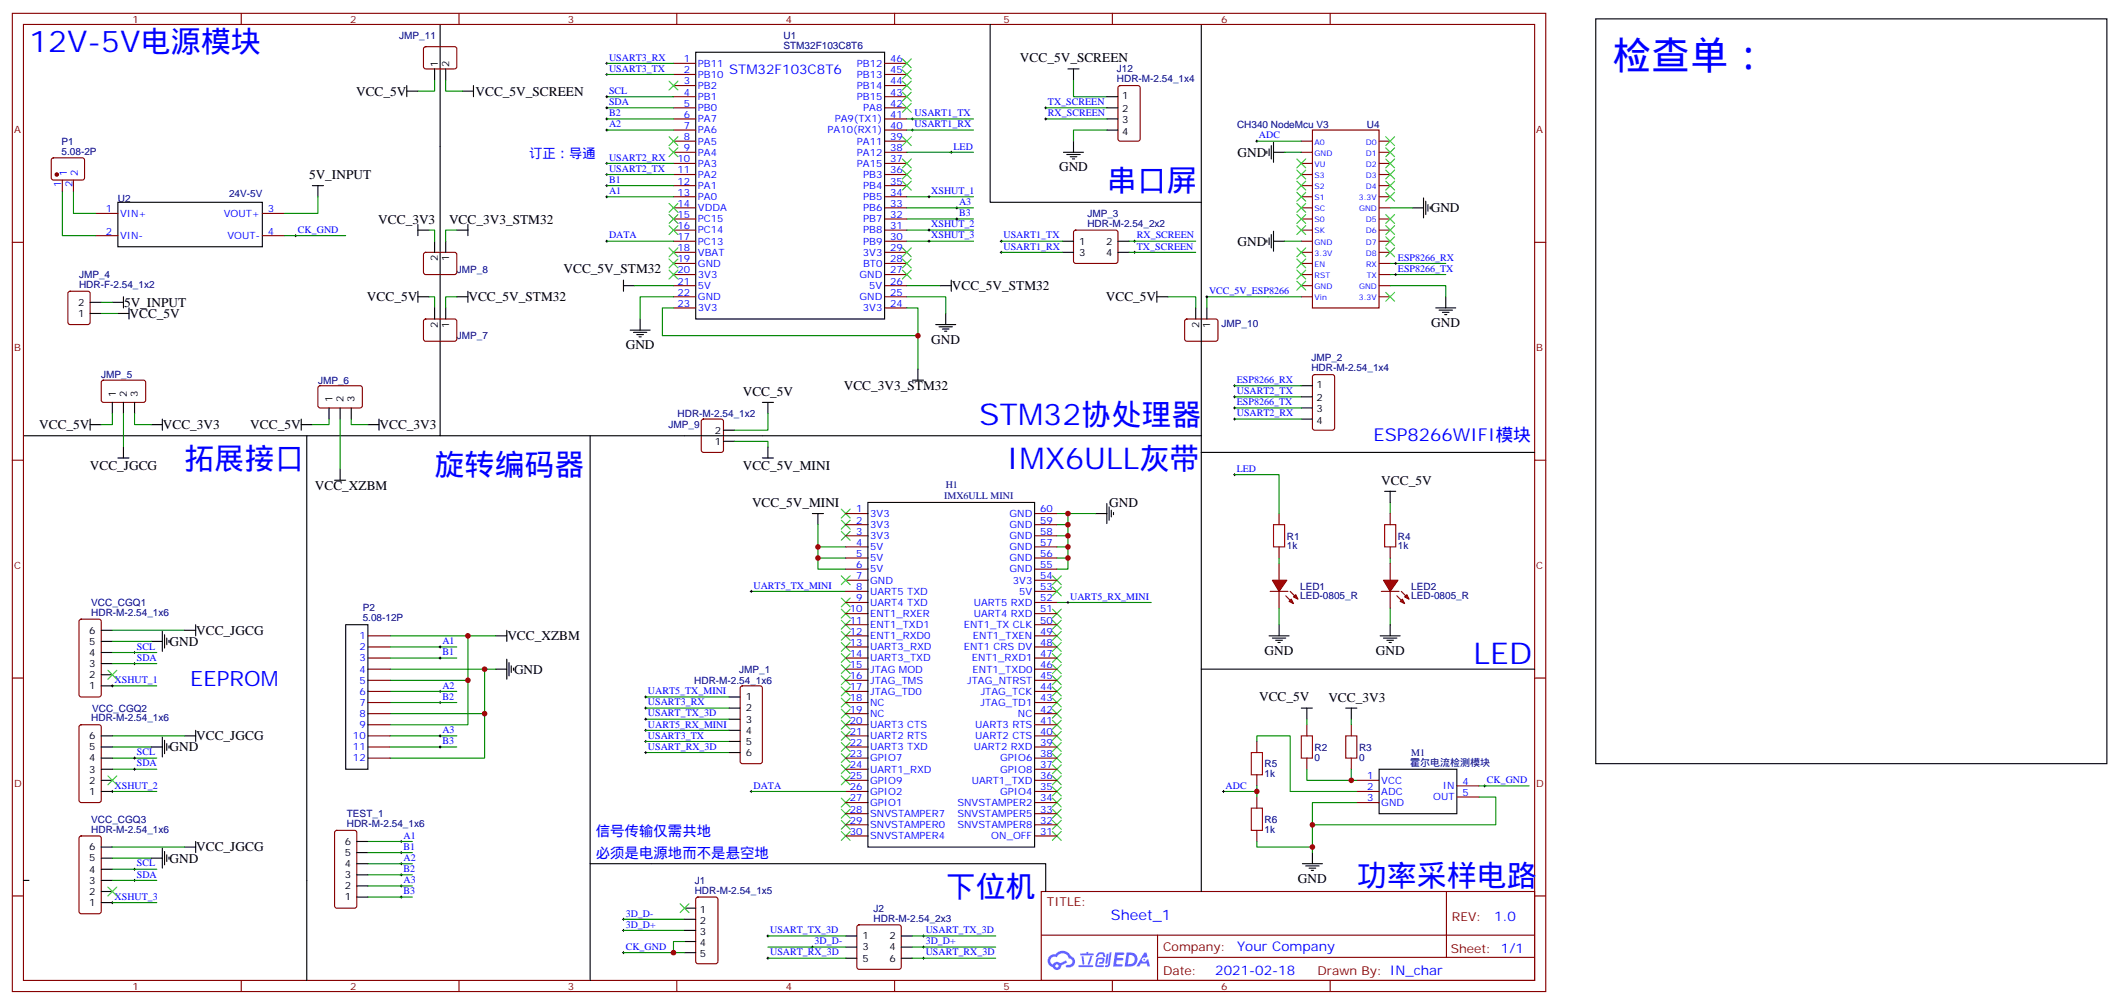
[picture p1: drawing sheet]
<svg xmlns="http://www.w3.org/2000/svg" width="672mm" height="319mm" viewBox="0 0 672 319" stroke-linecap="round" stroke-linejoin="round" font-family="sans-serif">
<g fill="none" stroke="#000" stroke-width=".35">
<path d="M139.7 7.8v130.5h-132.3M220.9 16.6h59.9v84.6h-59.9zM381.4 7.8v130.5M129.2 28.9h3.5M129.2 27.2v3.5M138 21.9v3.5M141.5 21.9v3.5M146.8 28.9h3.5M150.3 27.2v3.5M339.1 21.9h3.5M340.8 21.9v3.5M99.2 58.9h3.5"/>
<path d="M100.9 58.9v3.5M337.6 48.3h6.4M338.7 49h4.2M339.8 49.7h2.1M340.5 50.4h.7M340.8 44.8v3.5M402.2 48v.7M402.9 47.3v2.1M403.6 46.2v4.2M404.3 45.2v6.3M404.3 48.3h3.5M37.4 64.2h45.9v14.1h-45.9z"/>
<path d="M132.7 71.3v3.5M132.7 73h3.5M138 76.6v3.5M141.5 76.6v3.5M145 73h3.6M148.6 71.3v3.5M402.2 76.2v.7M402.9 75.5v2.1M403.6 74.4v4.3M404.3 76.6h3.5M404.3 73.4v6.3M448.4 66h3.5"/>
<path d="M451.9 62.8v6.3M452.6 63.9v4.2M453.4 64.9v2.1M454.1 65.6v.7M28.6 99.5h3.5M28.6 96h3.5M35.7 96h3.5M37.4 99.5h3.6M39.2 94.2v3.5M41 97.7v3.5M132.7 94.2h3.5M132.7 92.4v3.6"/>
<path d="M138 97.7v3.5M141.5 97.7v3.5M145 94.2h3.6M148.6 92.4v3.6M197.9 90.7h3.6M197.9 88.9v3.5M298.5 90.7h3.5M300.2 99.5v3.5M302 88.9v3.5M367.3 94.2h3.5M367.3 92.4v3.6M379.6 97.7v3.5"/>
<path d="M383.2 97.7v3.5M455.8 97.7h6.4M456.9 98.4h4.2M457.9 99.1h2.2M458.6 99.8h.8M459 94.2v3.5M200.1 104.8h6.3M201.1 105.5h4.3M202.2 106.2h2.1M202.9 106.9h.7M203.2 101.2v3.6M291.4 117.1v3.6"/>
<path d="M297.1 103h6.3M298.1 103.7h4.3M299.2 104.4h2.1M299.9 105.1h.7M28.6 134.8h3.5M28.6 133v3.5M35.7 127.7v3.5M39.2 127.7v3.5M42.7 127.7v3.5M48 134.8h3.5M51.5 133v3.5M95.6 134.8h3.6"/>
<path d="M95.6 133v3.5M97.4 138.3v141.1M104.5 129.5v3.5M108 129.5v3.5M111.5 129.5v3.5M116.8 134.8h3.5M120.3 133v3.5M217.3 138.3h24.7M229.7 136.5h3.5M242 127.7h3.6M243.8 127.7v3.5M289.7 120.7h3.5"/>
<path d="M413.1 122.4h3.6M413.1 125.9h3.6M413.1 129.5h3.6M413.1 133h3.6M37.4 145.3h3.6M39.2 141.8v3.5M106.2 152.4h3.5M108 148.9v3.5M229.7 140.1h3.5M242 145.3h3.6M243.8 141.8v3.5M351.4 159.8v6.4"/>
<path d="M257.9 163h3.5M259.7 163v3.5M347.9 163h3.5M352.1 160.9v4.2M352.8 161.9v2.1M353.5 162.6v.7M62.1 198.3v3.5M32.1 217.7h3.6M32.1 214.1h3.6M32.1 210.6h3.6M32.1 207.1h3.6M32.1 203.6h3.6"/>
<path d="M32.1 200h3.6M48 203.6h3.5M51.5 200.4v6.3M52.2 201.4v4.3M53 202.5v2.1M53.7 203.2v.7M58.6 200h3.5M32.1 237.1h3.6M32.1 233.5h3.6M48 237.1h3.5M51.5 233.9v6.3M52.2 235v4.2"/>
<path d="M53 236v2.1M53.7 236.7v.7M58.6 233.5h3.5M62.1 231.8v3.5M231.5 221.2h3.5M231.5 224.7h3.5M231.5 228.2h3.5M231.5 231.8h3.5M231.5 235.3h3.5M231.5 238.8h3.5M32.1 251.2h3.6M32.1 247.7h3.6"/>
<path d="M32.1 244.1h3.6M32.1 240.6h3.6M32.1 279.4h3.6M32.1 275.9h3.6M32.1 272.3h3.6M32.1 268.8h3.6M48 272.3h3.5M51.5 269.2v6.3M52.2 270.2v4.3M53 271.3v2.1M53.7 272v.7M58.6 268.8h3.5"/>
<path d="M62.1 267.1v3.5M113.3 277.6h3.5M113.3 274.1h3.5M113.3 270.6h3.5M113.3 267.1h3.5M32.1 286.5h3.6M32.1 282.9h3.6M113.3 284.7h3.5M113.3 281.2h3.5"/>
</g>
<g fill="none" stroke="#870000" stroke-width=".35">
<path d="M3.9 4.2h486.8v310.5h-486.8zM7.4 7.8h479.8v303.3h-479.8zM76.6 4.2v3.6M134.7 15l.4-.2 9.5 .1 .4 .6v5.9l-.7 .5-9.4-.1-.5-.6v-5.7zM145.7 4.2v3.6M214.9 4.2v3.6M284 4.2v3.6M353.2 4.2v3.6M422.3 4.2v3.6M213.8 23.6h7.1M213.8 27.2h7.1M213.8 30.7h7.1"/>
<path d="M213.8 34.2h7.1M213.8 37.7h7.1M213.8 20.1h7.1M280.8 23.6h7.1M280.8 27.2h7.1M280.8 30.7h7.1M280.8 34.2h7.1M280.8 37.7h7.1M280.8 20.1h7.1M213.8 41.3h7.1M213.8 44.8h7.1M213.8 48.3h7.1"/>
<path d="M213.8 51.9h7.1M213.8 55.4h7.1M213.8 58.9h7.1M280.8 41.3h7.1M280.8 44.8h7.1M280.8 48.3h7.1M280.8 51.9h7.1M280.8 55.4h7.1M280.8 58.9h7.1M413.1 44.8h3.6M413.1 48.3h3.6M413.1 51.9h3.6"/>
<path d="M413.1 55.4h3.6M413.1 58.9h3.6M416.7 41.3h21.1v56.4h-21.1zM437.8 44.8h3.6M437.8 48.3h3.6M437.8 51.9h3.6M437.8 55.4h3.6M437.8 58.9h3.6M3.9 76.9h3.5M30.4 67.7h7M30.4 74.8h7M83.3 67.7h7"/>
<path d="M83.3 74.8h7M213.8 62.4h7.1M213.8 66h7.1M213.8 69.5h7.1M213.8 73h7.1M213.8 76.6h7.1M280.8 62.4h7.1M280.8 66h7.1M280.8 69.5h7.1M280.8 73h7.1M280.8 76.6h7.1M413.1 62.4h3.6"/>
<path d="M413.1 66h3.6M413.1 69.5h3.6M413.1 73h3.6M413.1 76.6h3.6M437.8 62.4h3.6M437.8 66h3.6M437.8 69.5h3.6M437.8 73h3.6M437.8 76.6h3.6M487.2 76.9h3.5M21.8 92.6l.5-.2h5.6l.7 .5v9.4l-.5 .7h-5.8l-.7-.5v-9.4zM134.7 80.3l.4-.2h9.5l.4 .7v5.9l-.7 .4h-9.4l-.5-.7v-5.6z"/>
<path d="M213.8 80.1h7.1M213.8 83.6h7.1M213.8 87.1h7.1M213.8 90.7h7.1M213.8 94.2h7.1M213.8 97.7h7.1M280.8 80.1h7.1M280.8 83.6h7.1M280.8 87.1h7.1M280.8 90.7h7.1M280.8 94.2h7.1M280.8 97.7h7.1"/>
<path d="M413.1 80.1h3.6M413.1 83.6h3.6M413.1 87.1h3.6M413.1 90.7h3.6M413.1 94.2h3.6M437.8 80.1h3.6M437.8 83.6h3.6M437.8 87.1h3.6M437.8 90.7h3.6M437.8 94.2h3.6M134.7 101.5l.4-.3 9.5 .1 .4 .7v5.9l-.7 .4-9.4-.1-.5-.6v-5.6zM376.3 101.5l.5-.3 9.4 .1 .5 .7-.1 5.9-.6 .4-9.5-.1-.4-.6v-5.6z"/>
<path d="M416.9 119.1l.5-.2h5.6l.7 .4v16.5l-.4 .7h-5.9l-.7-.4v-16.5zM32.4 120.9l.4-.2h13l.4 .7v5.9l-.7 .4-12.9-.1-.5-.6v-5.6zM101.2 122.6l.4-.2 13 .1 .4 .6v5.9l-.7 .5-12.9-.1-.5-.6v-5.7zM222.9 133.2l.4-.2h5.7l.6 .4 .1 9.5-.5 .6-5.9 .1-.6-.5-.1-9.4zM3.9 146.1h3.5M487.2 146.1h3.5M25.3 196.7l.5-.2h5.6l.7 .4v23.6l-.4 .6-5.9 .1-.7-.5v-23.5zM3.9 215.2h3.5M235.2 217.9l.5-.2h5.6l.7 .4v23.6l-.4 .6-5.9 .1-.7-.5v-23.5zM487.2 215.2h3.5M25.3 230.2l.5-.2h5.6l.7 .4v23.6l-.4 .7h-5.9l-.7-.5v-23.5zM25.3 265.5l.5-.2h5.6l.7 .4v23.6l-.4 .6-5.9 .1-.7-.5v-23.5z"/>
<path d="M106.5 263.7l.4-.2h5.7l.6 .5 .1 23.5-.5 .7h-5.9l-.6-.4-.1-23.6zM3.9 284.3h3.5M330.6 282.9h156.6v28.3h-156.6zM330.6 296.8h156.5M367.5 296.8v14.1M459.2 283v20.8M487.2 284.3h3.5M76.6 311.2v3.5M145.7 311.2v3.5M214.9 311.2v3.5M284 311.2v3.5M353.2 311.2v3.5"/>
<path d="M367.5 303.8h119.6M422.3 311.2v3.5"/>
</g>
<g fill="none" stroke="#008700" stroke-width=".35">
<path d="M138 25.4v3.5h-5.3M141.5 25.4v3.5h5.3M192.7 37.7h21.1M192.7 30.7h21.1M192.7 34.2h21.1M192.7 23.6h21.1M192.7 20.1h21.1M287.9 37.7h21.2M332 34.2h19.4M332 37.7h19.4M340.8 25.4v5.3h10.6M192.7 41.3h21.1"/>
<path d="M192.7 55.4h21.1M287.9 41.3h21.2M351.4 41.3h-10.6v3.5M407.8 48.3h5.3M19.8 60.7v14.1h10.6M23.3 60.7v7h7.1M100.9 62.4v5.3h-10.6M136.2 73h1.8v3.6M145 73h-3.5v3.6M287.9 66h21.2M287.9 69.5h21.2M287.9 73h21.2"/>
<path d="M287.9 76.6h21.2M287.9 62.4h21.2M407.8 76.6h5.3M441.4 66h7M32.1 96h3.6M32.1 99.5h5.3M136.2 94.2h1.8v3.5M145 94.2h-3.5v3.5M201.5 90.7h12.3M213.8 94.2h-10.6v7M213.8 97.7h-3.5v8.8h81.1M287.9 97.7h3.5v19.4"/>
<path d="M287.9 94.2h12.3v5.3M287.9 90.7h10.6M370.8 94.2h8.8v3.5M413.1 94.2h-29.9v3.5M441.4 90.7h17.6v3.5M441.4 83.6h17.6M441.4 87.1h17.6M243.8 131.2v5.3h-10.6M392 122.4h21.1M392 129.5h21.1M392 125.9h21.1M392 133h21.1"/>
<path d="M233.2 140.1h10.6v1.7M259.7 166.5v7.1h8.8M259.7 173.6v7h8.8M259.7 177.1h8.8M335.5 163h12.4M339.1 163v3.5h-3.6M339.1 166.5v3.5h-3.6M339.1 170v3.6h-3.6M339.1 173.6v3.5h-3.6M339.1 177.1v3.5h-3.6M238.5 187.7h30M335.5 191.2h30"/>
<path d="M35.7 200h22.9M35.7 203.6h12.3M35.7 207.1h14.1M35.7 210.6h14.1M35.7 217.7h14.1M35.7 233.5h22.9M35.7 237.1h12.3M123.9 233.5h21.1M123.9 237.1h21.1M205 224.7h26.5M205 221.2h26.5M205 228.2h26.5"/>
<path d="M205 235.3h26.5M205 231.8h26.5M205 238.8h26.5M35.7 251.2h14.1M35.7 244.1h14.1M35.7 240.6h14.1M35.7 279.4h14.1M35.7 275.9h14.1M35.7 268.8h22.9M35.7 272.3h12.3M116.8 267.1h14.1M116.8 270.6h14.1"/>
<path d="M116.8 274.1h14.1M116.8 277.6h14.1M35.7 286.5h14.1M116.8 281.2h14.1M116.8 284.7h14.1"/>
</g>
<g fill="none" stroke="#000" stroke-width=".32">
<path d="M192.7 19.8v.7M192.3 37.7h.7M192.3 30.7h.7M192.3 34.2h.7M192.3 23.6h.7M192.3 20.1h.7M192.7 23.3v.7M192.7 30.3v.7M192.7 33.9v.7M192.7 37.4v.7M289.3 37.7h.7M289.7 37.4v.7"/>
<path d="M331.6 37.7h.8M331.6 34.2h.8M332 33.9v.7M332 37.4v.7M192.3 41.3h.7M192.3 55.4h.7M192.7 40.9v.7M192.7 55v.7M289.3 41.3h.7M289.7 40.9v.7M294.6 62.4h.7M294.6 73h.7"/>
<path d="M294.6 76.6h.7M295 62.1v.7M295 72.7v.7M295 76.2v.7M303.4 66h.7M303.4 69.5h.7M303.8 65.6v.7M303.8 69.1v.7M382.8 94.2h.7M383.2 93.8v.7M442.8 83.6h.7M442.8 87.1h.7"/>
<path d="M443.1 83.3v.7M443.1 86.8v.7M391.6 122.4h.7M391.6 129.5h.7M391.6 125.9h.7M391.6 133h.7M392 122.1v.7M392 125.6v.7M392 129.1v.7M392 132.6v.7M238.2 187.7h.7M238.5 187.3v.7"/>
<path d="M338.7 191.2h.7M339.1 190.9v.7M35.3 217.7h.7M35.7 217.3v.7M42.4 207.1h.7M42.4 210.6h.7M42.7 206.7v.7M42.7 210.3v.7M139.4 237.1h.7M139.4 233.5h.7M139.7 233.2v.7M139.7 236.7v.7"/>
<path d="M204.6 224.7h.8M204.6 221.2h.8M204.6 235.3h.8M204.6 231.8h.8M205 220.8v.7M205 224.4v.7M205 231.4v.7M205 235v.7M35.3 251.2h.7M35.7 250.8v.7M42.4 244.1h.7M42.4 240.6h.7"/>
<path d="M42.7 240.2v.7M42.7 243.8v.7M42.4 275.9h.7M42.4 279.4h.7M42.7 275.5v.7M42.7 279v.8M127 267.1h.7M127 270.6h.7M127 274.1h.7M127 277.6h.7M127.4 266.7v.7M127.4 270.2v.7"/>
<path d="M127.4 273.8v.7M127.4 277.3v.7M35.3 286.5h.7M35.7 286.1v.7M127 281.2h.7M127 284.7h.7M127.4 280.8v.7M127.4 284.3v.7"/>
</g>
<g fill="none" stroke="#3c3" stroke-width=".35">
<path d="M286.5 18.7l2.8 2.8M289.3 18.7l-2.8 2.8M212.4 25.8l2.8 2.8M215.2 25.8l-2.8 2.8M286.5 22.2l2.8 2.8M286.5 25.8l2.8 2.8M286.5 29.3l2.8 2.8M289.3 22.2l-2.8 2.8M289.3 25.8l-2.8 2.8M289.3 29.3l-2.8 2.8M212.4 43.4l2.8 2.8M215.2 43.4l-2.8 2.8"/>
<path d="M286.5 50.4l2.8 2.9M286.5 54l2.8 2.8M286.5 57.5l2.8 2.8M289.3 50.4l-2.8 2.9M289.3 54l-2.8 2.8M289.3 57.5l-2.8 2.8M411.7 50.4l2.8 2.9M411.7 54l2.8 2.8M411.7 57.5l2.8 2.8M414.5 50.4l-2.8 2.9M414.5 54l-2.8 2.8M414.5 57.5l-2.8 2.8"/>
<path d="M439.9 57.5l2.9 2.8M439.9 54l2.9 2.8M439.9 50.4l2.9 2.9M439.9 43.4l2.9 2.8M439.9 46.9l2.9 2.8M442.8 43.4l-2.9 2.8M442.8 50.4l-2.9 2.9M442.8 54l-2.9 2.8M442.8 57.5l-2.9 2.8M442.8 46.9l-2.9 2.8M212.4 78.7l2.8 2.8M212.4 71.6l2.8 2.8"/>
<path d="M212.4 68.1l2.8 2.8M212.4 64.6l2.8 2.8M215.2 68.1l-2.8 2.8M215.2 78.7l-2.8 2.8M215.2 71.6l-2.8 2.8M215.2 64.6l-2.8 2.8M286.5 78.7l2.8 2.8M289.3 78.7l-2.8 2.8M411.7 61l2.8 2.9M411.7 64.6l2.8 2.8M411.7 71.6l2.8 2.8M411.7 68.1l2.8 2.8"/>
<path d="M411.7 78.7l2.8 2.8M414.5 61l-2.8 2.9M414.5 64.6l-2.8 2.8M414.5 71.6l-2.8 2.8M414.5 68.1l-2.8 2.8M414.5 78.7l-2.8 2.8M439.9 78.7l2.9 2.8M439.9 75.1l2.9 2.9M439.9 71.6l2.9 2.8M439.9 68.1l2.9 2.8M439.9 61l2.9 2.9M442.8 61l-2.9 2.9"/>
<path d="M442.8 78.7l-2.9 2.8M442.8 75.1l-2.9 2.9M442.8 71.6l-2.9 2.8M442.8 68.1l-2.9 2.8M212.4 85.7l2.8 2.8M212.4 82.2l2.8 2.8M215.2 85.7l-2.8 2.8M215.2 82.2l-2.8 2.8M286.5 82.2l2.8 2.8M286.5 85.7l2.8 2.8M289.3 82.2l-2.8 2.8M289.3 85.7l-2.8 2.8"/>
<path d="M411.7 82.2l2.8 2.8M411.7 85.7l2.8 2.8M411.7 89.3l2.8 2.8M414.5 82.2l-2.8 2.8M414.5 85.7l-2.8 2.8M414.5 89.3l-2.8 2.8M439.9 92.8l2.9 2.8M442.8 92.8l-2.9 2.8M267.1 168.6l2.8 2.8M267.1 165.1l2.8 2.8M267.1 161.6l2.8 2.8M269.9 168.6l-2.8 2.8"/>
<path d="M269.9 165.1l-2.8 2.8M269.9 161.6l-2.8 2.8M267.1 196.8l2.8 2.9M267.1 193.3l2.8 2.8M269.9 196.8l-2.8 2.9M269.9 193.3l-2.8 2.8M334.1 196.8l2.8 2.9M334.1 182.7l2.8 2.9M336.9 196.8l-2.8 2.9M336.9 182.7l-2.8 2.9M34.3 212.7l2.8 2.8M37.1 212.7l-2.8 2.8"/>
<path d="M267.1 218l2.8 2.8M267.1 214.5l2.8 2.8M267.1 211l2.8 2.8M267.1 207.4l2.8 2.9M267.1 200.4l2.8 2.8M267.1 203.9l2.8 2.8M269.9 218l-2.8 2.8M269.9 214.5l-2.8 2.8M269.9 211l-2.8 2.8M269.9 207.4l-2.8 2.9M269.9 200.4l-2.8 2.8M269.9 203.9l-2.8 2.8"/>
<path d="M334.1 200.4l2.8 2.8M334.1 203.9l2.8 2.8M334.1 207.4l2.8 2.9M334.1 211l2.8 2.8M334.1 214.5l2.8 2.8M334.1 218l2.8 2.8M336.9 200.4l-2.8 2.8M336.9 203.9l-2.8 2.8M336.9 207.4l-2.8 2.9M336.9 211l-2.8 2.8M336.9 214.5l-2.8 2.8M336.9 218l-2.8 2.8"/>
<path d="M267.1 239.2l2.8 2.8M267.1 235.7l2.8 2.8M267.1 232.1l2.8 2.9M267.1 228.6l2.8 2.8M267.1 225.1l2.8 2.8M267.1 221.5l2.8 2.9M269.9 239.2l-2.8 2.8M269.9 235.7l-2.8 2.8M269.9 232.1l-2.8 2.9M269.9 228.6l-2.8 2.8M269.9 225.1l-2.8 2.8M269.9 221.5l-2.8 2.9"/>
<path d="M334.1 221.5l2.8 2.9M334.1 225.1l2.8 2.8M334.1 228.6l2.8 2.8M334.1 232.1l2.8 2.9M334.1 235.7l2.8 2.8M334.1 239.2l2.8 2.8M336.9 221.5l-2.8 2.9M336.9 225.1l-2.8 2.8M336.9 228.6l-2.8 2.8M336.9 232.1l-2.8 2.9M336.9 235.7l-2.8 2.8M336.9 239.2l-2.8 2.8"/>
<path d="M34.3 246.2l2.8 2.9M37.1 246.2l-2.8 2.9M267.1 256.8l2.8 2.8M267.1 253.3l2.8 2.8M267.1 242.7l2.8 2.8M267.1 246.2l2.8 2.9M269.9 256.8l-2.8 2.8M269.9 253.3l-2.8 2.8M269.9 242.7l-2.8 2.8M269.9 246.2l-2.8 2.9M334.1 242.7l2.8 2.8M334.1 246.2l2.8 2.9"/>
<path d="M334.1 249.8l2.8 2.8M334.1 253.3l2.8 2.8M334.1 256.8l2.8 2.8M336.9 242.7l-2.8 2.8M336.9 246.2l-2.8 2.9M336.9 249.8l-2.8 2.8M336.9 253.3l-2.8 2.8M336.9 256.8l-2.8 2.8M267.1 263.9l2.8 2.8M267.1 260.4l2.8 2.8M269.9 263.9l-2.8 2.8M269.9 260.4l-2.8 2.8"/>
<path d="M334.1 260.4l2.8 2.8M334.1 263.9l2.8 2.8M336.9 260.4l-2.8 2.8M336.9 263.9l-2.8 2.8M34.3 281.5l2.8 2.8M37.1 281.5l-2.8 2.8"/>
</g>
<g fill="#5487ff">
<path d="M354 302.3h2.6l.3 .2-.1 .5-2 .1-.1 .9h1.6l.4 .4-.5 .4h-1.6l-.2 1.2h1.8l.2 .4-.2 .3h-2.8z"/>
<path d="M363.3 302.3h.7l.3 1.3-.6 .4a.74 .74 0 0 0-1.1 .3 .74 .74 0 0 0 .5 1 .74 .74 0 0 0 .9-.7l.5-.2 .6 2.3h-.8l-.2-.9h-1.9l-.5 .9h-.9z"/>
<path d="M351.4 302.7h.6l-.4 2.9a.31 .31 0 0 1-.4 .3 .31 .31 0 0 1-.3-.3z"/>
<path d="M352.3 302.2h.6l-.5 4a.89 .89 0 0 1-.7 .7 .89 .89 0 0 1-.9-.3l1-.5z"/>
<path d="M348.6 302.4l.7-.2 1.1 .1 .5 1.4h-.5l-.4-.9h-.8l-.7 .9h-.6z"/>
<path d="M348.3 304.1l1.8-.2a1.04 1.04 0 0 1 .6 1.1 1.04 1.04 0 0 1-.9 .9h-.6a.29 .29 0 0 1-.3-.3 .29 .29 0 0 1 .3-.3h.7l.2-.8h-1.5l-.3 1.8h1.9a.29 .29 0 0 1 .3 .4 .29 .29 0 0 1-.3 .2h-2l-.4-.3 .2-2.1z"/>
<path d="M342.4 306.3h4.4a.3 .3 0 0 1 .3 .3 .3 .3 0 0 1-.3 .3h-4.3z"/>
<path d="M346.1 303.4h.7a4 4 0 0 1-1.2 2.8l-.3-.3z"/>
<path d="M343.4 303.4h.6l.3 2.4-.3 .3-.3-.2z"/>
<path d="M342.9 302.6h1.9l.3-.5h.4v.5h1.5a.29 .29 0 0 1 .3 .3 .29 .29 0 0 1-.3 .3h-4z"/>
<path d="M357.7 302.3l-.6 4.4h1.4a2.27 2.27 0 0 0 2.6-2.2 2.27 2.27 0 0 0-2.7-2.2zM358.5 303.1a1.5 1.5 0 0 1 1.8 1.5 1.5 1.5 0 0 1-2 1.4h-.2z"/>
<path d="M333.2 303.4a2.09 2.09 0 0 0 1.1 3.6 1.37 1.37 0 0 0 1.5 .8 1.37 1.37 0 0 0 1.1-1.4l1.9-.9-.4-.7-1.8 .9a1.4 1.4 0 0 0-2.3 .4 1.32 1.32 0 0 1-.7-1.8 1.32 1.32 0 0 1 1.9-.5 2.02 2.02 0 0 1 2.1-1.2 2.02 2.02 0 0 1 1.8 1.6 1.09 1.09 0 0 1 1 1.3 1.09 1.09 0 0 1-1.5 .7 .41 .41 0 0 0-.5 .4 .41 .41 0 0 0 .3 .4 1.89 1.89 0 0 0 2.5-1.1 1.89 1.89 0 0 0-1.2-2.5 2.98 2.98 0 0 0-5-.6l-1 .2zM335 306.6a.55 .55 0 0 1 1.1 0 .55 .55 0 0 1-1.1 0z"/>
<circle cx="363.3" cy="304.5" r=".28"/>
</g>
<g fill="none" stroke="#000" stroke-width=".35">
<path d="M337.3 76.6h3.5M354.9 76.6h3.6M337.3 80.1h3.5M354.9 80.1h3.6M139.7 138.3h77.6M187.4 138.3v172.9M242 138.3h139.4v144.6M381.4 143.6h105.8M157.4 201.8h3.5M157.4 212.4h3.5M160.9 200v3.6M160.9 209.2v6.3"/>
<path d="M161.6 210.3v4.2M162.3 211.3v2.1M163 212v.7M7.4 279.4h1.8M97.4 279.4v31.8"/>
</g>
<g fill="none" stroke="#000" stroke-width=".32">
<path d="M301.7 48.3h.7M302 48v.7M317.5 76.6h.7M317.9 76.2v.7M317.9 79.7v.7M359.9 76.6h.7M360.2 76.2v.7M360.2 79.7v.7M317.5 80.1h.7M359.9 80.1h.7M391.6 150.6h.7M392 150.3v.7"/>
<path d="M139.4 219.4h.7M139.4 208.8h.7M139.4 205.3h.7M139.7 205v.7M139.7 208.5v.7M139.7 219.1v.7M139.4 223h.7M139.7 222.6v.7"/>
</g>
<g fill="none" stroke="#008700" stroke-width=".35">
<path d="M287.9 48.3h21.2M317.9 76.6h19.4M358.5 76.6h21.1M317.9 80.1h19.4M358.5 80.1h21.1M35.7 131.2v3.6h-3.6M39.2 131.2v10.6M42.7 131.2v3.6h5.3M104.5 133v1.8h-5.3M108 133v15.9M111.5 133v1.8h5.3M123.9 201.8h33.5"/>
<path d="M123.9 219.4h21.1M123.9 205.3h21.1M123.9 208.8h21.1M123.9 223h21.1"/>
</g>
<path d="M341.1 73.2l.4-.2h12.7l.5 .2 .2 .5v9.5l-.7 .4-13-.1-.4-.6v-9.2zM406.1 163v3.5M406.1 173.6v3.5" fill="none" stroke="#870000" stroke-width=".35"/>
<path d="M404.3 166.5h3.5v7.1h-3.5z" fill="none" stroke="#a10000" stroke-width=".35"/>
<g fill="#f00" stroke="#870000" stroke-width=".35">
<path d="M404 184.2h4.6l-2.5 3.5z"/>
<path d="M403.3 187.7h5.6z"/>
</g>
<g fill="#870000" stroke="#870000" stroke-width=".35">
<path d="M409.6 187.7l1.4 1.4z"/>
<path d="M408.2 189.1l1.4 1.4z"/>
</g>
<g fill="#f00" stroke="#870000" stroke-width=".35">
<path d="M410.7 189.4l.7-.7 .7 1.4z"/>
<path d="M409.3 190.9l.7-.8 .7 1.5z"/>
</g>
<path d="M406.1 178.9v5.3M406.1 187.7v5.3" fill="none" stroke="#870000" stroke-width=".35"/>
<path d="M406.1 198.3v3.5M441.4 198.3v3.5M402.9 201.8h6.4M404 202.5h4.2M405 203.2h2.1M405.7 203.9h.7M438.2 201.8h6.3M439.2 202.5h4.3M440.3 203.2h2.1M441 203.9h.7" fill="none" stroke="#000" stroke-width=".35"/>
<path d="M90.3 74.8h19.4M392 150.6h14.1v12.4M441.4 159.5v3.5M406.1 177.1v1.8M441.4 177.1v1.8M406.1 193v5.3M441.4 193v5.3" fill="none" stroke="#008700" stroke-width=".35"/>
<path d="M93.5 74.8h.7M93.9 74.4v.7" fill="none" stroke="#000" stroke-width=".32"/>
<g fill="#f00" stroke="#870000" stroke-width=".35">
<path d="M439.2 184.2h4.6l-2.4 3.5z"/>
<path d="M438.5 187.7h5.7z"/>
</g>
<g fill="#870000" stroke="#870000" stroke-width=".35">
<path d="M444.9 187.7l1.4 1.4z"/>
<path d="M443.5 189.1l1.4 1.4z"/>
</g>
<g fill="#f00" stroke="#870000" stroke-width=".35">
<path d="M445.9 189.4l.8-.7 .7 1.4z"/>
<path d="M444.5 190.9l.7-.8 .7 1.5z"/>
</g>
<g fill="none" stroke="#870000" stroke-width=".35">
<path d="M355.2 27.4l.4-.2h5.7l.6 .4 .1 16.5-.5 .6-5.9 .1-.6-.5-.1-16.4zM16.5 50.3l.5-.2h9.4l.4 .7v5.9l-.7 .5-9.4-.1-.4-.7v-5.6zM19.8 57.2v3.5M23.3 57.2v3.5M268.5 163h7.1M268.5 166.5h7.1M268.5 170h7.1M268.5 173.6h7.1M268.5 177.1h7.1M328.5 163h7M328.5 166.5h7M328.5 170h7"/>
<path d="M328.5 173.6h7M328.5 177.1h7M441.4 163v3.5M441.4 173.6v3.5M441.4 178.9v5.3M268.5 180.6h7.1M268.5 184.2h7.1M268.5 187.7h7.1M268.5 191.2h7.1M268.5 194.7h7.1M268.5 198.3h7.1M328.5 180.6h7"/>
<path d="M328.5 184.2h7M328.5 187.7h7M328.5 191.2h7M328.5 194.7h7M328.5 198.3h7M441.4 187.7v5.3M116.8 219.4h7.1M116.8 215.9h7.1M116.8 212.4h7.1M116.8 208.8h7.1M116.8 205.3h7.1M116.8 201.8h7.1"/>
<path d="M268.5 219.4h7.1M268.5 215.9h7.1M268.5 212.4h7.1M268.5 208.8h7.1M268.5 205.3h7.1M268.5 201.8h7.1M328.5 219.4h7M328.5 215.9h7M328.5 212.4h7M328.5 208.8h7M328.5 205.3h7M328.5 201.8h7"/>
<path d="M116.8 237.1h7.1M116.8 233.5h7.1M116.8 230h7.1M116.8 226.5h7.1M116.8 223h7.1M268.5 237.1h7.1M268.5 233.5h7.1M268.5 230h7.1M268.5 226.5h7.1M268.5 223h7.1M328.5 237.1h7M328.5 233.5h7"/>
<path d="M328.5 230h7M328.5 226.5h7M328.5 223h7M399 235.3v3.5M414.9 230v3.5M429 230v3.5M116.8 240.6h7.1M268.5 254.7h7.1M268.5 247.7h7.1M268.5 251.2h7.1M268.5 240.6h7.1M268.5 244.1h7.1"/>
<path d="M268.5 258.2h7.1M328.5 254.7h7M328.5 247.7h7M328.5 251.2h7M328.5 240.6h7M328.5 244.1h7M328.5 258.2h7M399 245.9v3.5M399 252.9v3.6M414.9 240.6v3.5M429 240.6v3.5M430.8 254.7h7"/>
<path d="M430.8 247.7h7M430.8 251.2h7M462.5 249.4h7.1M462.5 252.9h7.1M268.5 261.8h7.1M268.5 265.3h7.1M328.5 261.8h7M328.5 265.3h7M399 263.5v3.6M221.1 284.9l.5-.2h5.6l.7 .4v20.1l-.4 .6-5.9 .1-.7-.5v-20zM272.3 293.7l.4-.2h12.7l.5 .2 .2 .5v12.7l-.2 .5-.5 .2h-12.7l-.5-.2-.2-.5v-12.7z"/>
</g>
<path d="M439.6 166.5h3.5v7.1h-3.5zM397.3 238.8h3.5v7.1h-3.5zM413.1 233.5h3.6v7.1h-3.6zM427.2 233.5h3.6v7.1h-3.6zM397.3 256.5h3.5v7h-3.5z" fill="none" stroke="#a10000" stroke-width=".35"/>
<g fill="none" stroke="#000" stroke-width=".35">
<path d="M314.4 7.8v56.4h67M506.6 6h162.3v236.4h-162.3zM351.4 30.7h3.5M351.4 34.2h3.5M351.4 37.7h3.5M351.4 41.3h3.5M275.6 159.5h52.9v109.3h-52.9zM439.6 155.9h3.5M441.4 155.9v3.6M109.7 198.3h7.1v45.8h-7.1zM381.4 212.4h105.8M413.1 224.7h3.6"/>
<path d="M414.9 224.7v3.5M427.2 224.7h3.6M429 224.7v3.5M437.8 244.1h24.7v14.1h-24.7zM187.4 274.1h144.6v8.8M413.5 274.1h6.3M414.5 274.8h4.3M415.6 275.5h2.1M416.3 276.2h.7M416.7 270.6v3.5M217.3 288.2h3.6M217.3 291.7h3.6"/>
<path d="M217.3 295.3h3.6M217.3 298.8h3.6M268.5 297h3.5M286.1 297h3.6M217.3 302.3h3.6M268.5 300.6h3.5M268.5 304.1h3.5M286.1 300.6h3.6M286.1 304.1h3.6"/>
</g>
<g fill="none" stroke="#008700" stroke-width=".35">
<path d="M192.7 51.9h21.1M192.7 58.9h21.1M399 44.8h14.1M192.7 62.4h21.1M192.7 76.6h21.1M123.9 212.4h33.5M148.6 201.8v14.1h-24.7M148.6 215.9v14.1h-24.7M153.8 212.4v14.1h-29.9M153.8 226.5v14.1h-29.9M399 235.3v-1.8h10.6v17.7h21.2M414.9 228.2v1.8"/>
<path d="M429 228.2v1.8M238.5 251.2h30M388.4 251.2h10.6M399 249.4v3.5M414.9 244.1v3.6h15.9M429 244.1v3.6M430.8 254.7h-14.1v15.9M469.6 252.9h5.3v8.9h-58.2M469.6 249.4h15.9M399 267.1v1.7h17.7M197.9 295.3h19.4M197.9 291.7h19.4"/>
<path d="M217.3 298.8h-3.5v3.5M243.8 297h24.7M289.7 297h26.4M197.9 302.3h19.4M243.8 300.6h24.7M243.8 304.1h24.7M289.7 304.1h26.4M289.7 300.6h26.4"/>
</g>
<g fill="none" stroke="#000" stroke-width=".32">
<path d="M192.3 51.9h.7M192.3 58.9h.7M192.7 51.5v.7M192.7 58.6v.7M398.7 44.8h.7M399 44.4v.8M192.3 62.4h.7M192.3 76.6h.7M192.7 62.1v.7M192.7 76.2v.7M204.6 238.8h.8M204.6 228.2h.8"/>
<path d="M205 227.9v.7M205 238.5v.7M238.2 251.2h.7M238.5 250.8v.7M388.1 251.2h.7M388.4 250.8v.7M471 249.4h.7M471.3 249.1v.7M197.6 291.7h.7M197.6 295.3h.7M197.9 291.4v.7M197.9 294.9v.7"/>
<path d="M243.5 297h.7M243.8 296.7v.7M292.8 297h.7M293.2 296.7v.7M197.6 302.3h.7M197.9 302v.7M243.5 304.1h.7M243.8 303.7v.7M257.6 300.6h.7M257.9 300.2v.7M292.8 300.6h.7M292.8 304.1h.7"/>
<path d="M293.2 300.2v.7M293.2 303.7v.7"/>
</g>
<g fill="none" stroke="#3c3" stroke-width=".35">
<path d="M286.5 32.8l2.8 2.8M289.3 32.8l-2.8 2.8M212.4 46.9l2.8 2.8M215.2 46.9l-2.8 2.8M286.5 43.4l2.8 2.8M289.3 43.4l-2.8 2.8M267.1 189.8l2.8 2.8M267.1 182.7l2.8 2.9M269.9 189.8l-2.8 2.8M269.9 182.7l-2.8 2.9M334.1 193.3l2.8 2.8M334.1 186.3l2.8 2.8"/>
<path d="M336.9 193.3l-2.8 2.8M336.9 186.3l-2.8 2.8M215.9 286.8l2.9 2.8M218.8 286.8l-2.9 2.8"/>
</g>
<circle cx="18" cy="55.4" r=".53" fill="#870000" stroke="#870000" stroke-width=".35"/>
<g fill="#c00">
<circle cx="148.6" cy="215.9" r=".88"/>
<circle cx="213.8" cy="302.3" r=".88"/>
<circle cx="399" cy="251.2" r=".88"/>
<circle cx="416.7" cy="268.8" r=".88"/>
<circle cx="339.1" cy="170" r=".88"/>
<circle cx="416.7" cy="261.8" r=".88"/>
<circle cx="259.7" cy="173.6" r=".88"/>
<circle cx="291.4" cy="106.5" r=".88"/>
<circle cx="339.1" cy="173.6" r=".88"/>
<circle cx="339.1" cy="166.5" r=".88"/>
<circle cx="339.1" cy="163" r=".88"/>
<circle cx="339.1" cy="177.1" r=".88"/>
<circle cx="259.7" cy="177.1" r=".88"/>
<circle cx="429" cy="247.6" r=".88"/>
<circle cx="148.6" cy="201.8" r=".88"/>
<circle cx="153.8" cy="212.4" r=".88"/>
<circle cx="153.8" cy="226.5" r=".88"/>
</g>
<text font-size="12.3" fill="#00f" x="511.9" y="21.9">检查单：</text>
<g font-size="9.5" fill="#00f">
<text x="9.2" y="16.6">12V-5V电源模块</text>
<text x="351.4" y="60.7">串口屏</text>
<text x="310.8" y="134.8">STM32协处理器</text>
<text x="58.6" y="148.9">拓展接口</text>
<text x="319.7" y="148.9">IMX6ULL灰带</text>
<text x="138" y="150.6">旋转编码器</text>
<text x="467.8" y="210.6">LED</text>
<text x="430.8" y="281.2">功率采样电路</text>
<text x="300.2" y="284.7">下位机</text>
</g>
<text font-size="6.7" fill="#00f" x="60.4" y="217.7">EEPROM</text>
<text font-size="5.6" fill="#00f" x="436.1" y="140.1">ESP8266WIFI模块</text>
<g font-size="4.6" fill="#00f">
<text x="189.1" y="265.3">信号传输仅需共地</text>
<text x="189.1" y="272.3">必须是电源地而不是悬空地</text>
<text x="352.7" y="292">Sheet_1</text>
</g>
<g font-size="4.2" fill="#00f">
<text x="231.5" y="23.6">STM32F103C8T6</text>
<text x="168" y="50.1">订正：导通</text>
<text x="474.4" y="292.2">1.0</text>
<text x="392.8" y="301.8">Your Company</text>
<text x="385.8" y="309.6">2021-02-18</text>
</g>
<g font-size="4.2">
<text x="323.8" y="19.8">VCC_5V_SCREEN</text>
<text x="113.1" y="30.4">VCC_5V</text>
<text x="151" y="30.3">VCC_5V_SCREEN</text>
<text x="392.9" y="49.8">GND</text>
<text x="98.1" y="56.8">5V_INPUT</text>
<text x="336.2" y="54.3">GND</text>
<text x="120.1" y="70.9">VCC_3V3</text>
<text x="142.6" y="70.9">VCC_3V3_STM32</text>
<text x="454.2" y="67.4">GND</text>
<text x="392.9" y="78">GND</text>
<text x="178.9" y="86.8">VCC_5V_STM32</text>
<text x="116.5" y="95.6">VCC_5V</text>
<text x="148.7" y="95.6">VCC_5V_STM32</text>
<text x="302.2" y="91.9">VCC_5V_STM32</text>
<text x="351.1" y="95.6">VCC_5V</text>
<text x="39.4" y="97.4">5V_INPUT</text>
<text x="41.1" y="100.9">VCC_5V</text>
<text x="454.4" y="103.8">GND</text>
<text x="198.7" y="110.8">GND</text>
<text x="295.7" y="109.1">GND</text>
<text x="235.8" y="125.6">VCC_5V</text>
<text x="267.9" y="123.8">VCC_3V3_STM32</text>
<text x="12.4" y="136.2">VCC_5V</text>
<text x="51.7" y="136.2">VCC_3V3</text>
<text x="79.5" y="136.2">VCC_5V</text>
<text x="120.5" y="136.2">VCC_3V3</text>
<text x="28.5" y="149.2">VCC_JGCG</text>
<text x="235.8" y="149.3">VCC_5V_MINI</text>
<text x="100" y="155.6">VCC_XZBM</text>
<text x="438.5" y="153.8">VCC_5V</text>
<text x="238.8" y="160.8">VCC_5V_MINI</text>
<text x="352.1" y="160.9">GND</text>
<text x="62.3" y="201.4">VCC_JGCG</text>
<text x="161.1" y="203.2">VCC_XZBM</text>
<text x="53.8" y="204.9">GND</text>
<text x="401.5" y="207.9">GND</text>
<text x="436.8" y="207.9">GND</text>
<text x="163.2" y="213.8">GND</text>
<text x="399.7" y="222.6">VCC_5V</text>
<text x="421.7" y="222.6">VCC_3V3</text>
<text x="53.8" y="238.5">GND</text>
<text x="62.3" y="234.9">VCC_JGCG</text>
<text x="53.8" y="273.7">GND</text>
<text x="62.3" y="270.2">VCC_JGCG</text>
<text x="412.1" y="280.2">GND</text>
</g>
<g font-size="3.9" fill="#800">
<text x="332.4" y="287.5">TITLE:</text>
<text x="461" y="292.2">REV:</text>
<text x="369.3" y="301.7">Company:</text>
<text x="460.6" y="302.3">Sheet: 1/1</text>
<text x="369.3" y="309.4">Date:</text>
<text x="418.3" y="309.5">Drawn By: IN_char</text>
</g>
<g font-size="3.2" fill="#800">
<text x="42" y="7.2">1</text>
<text x="111.2" y="7.2">2</text>
<text x="180.3" y="7.2">3</text>
<text x="249.4" y="7.2">4</text>
<text x="318.6" y="7.2">5</text>
<text x="387.7" y="7.2">6</text>
<text x="4.4" y="42.3">A</text>
<text x="487.8" y="42.3">A</text>
<text x="4.4" y="111.5">B</text>
<text x="487.8" y="111.5">B</text>
<text x="4.4" y="180.6">C</text>
<text x="487.8" y="180.6">C</text>
<text x="4.4" y="249.8">D</text>
<text x="487.8" y="249.8">D</text>
<text x="42" y="314.1">1</text>
<text x="111.2" y="314.1">2</text>
<text x="180.3" y="314.1">3</text>
<text x="249.4" y="314.1">4</text>
<text x="318.6" y="314.1">5</text>
<text x="387.7" y="314.1">6</text>
</g>
<g font-size="3.2" fill="#000080">
<text x="126.8" y="12.4">JMP_11</text>
<text x="248.7" y="15.5">STM32F103C8T6</text>
<text x="248.7" y="12.4">U1</text>
<text x="354.6" y="23">J12</text>
<text x="354.6" y="26.1">HDR-M-2.54_1x4</text>
<text x="392.8" y="40.7">CH340 NodeMcu V3</text>
<text x="434" y="40.7">U4</text>
<text x="19.5" y="45.9">P1</text>
<text x="19.5" y="49">5.08-2P</text>
<text x="37.4" y="64.2">U2</text>
<text x="72.7" y="62.4">24V-5V</text>
<text x="345.2" y="72">HDR-M-2.54_2x2</text>
<text x="345.2" y="68.8">JMP_3</text>
<text x="25.1" y="88.2">JMP_4</text>
<text x="145.1" y="86.5">JMP_8</text>
<text x="25.1" y="91.4">HDR-F-2.54_1x2</text>
<text x="145.1" y="107.7">JMP_7</text>
<text x="387.9" y="103.8">JMP_10</text>
<text x="416.3" y="117.8">HDR-M-2.54_1x4</text>
<text x="416.3" y="114.6">JMP_2</text>
<text x="32.2" y="120">JMP_5</text>
<text x="101" y="121.8">JMP_6</text>
<text x="212.2" y="135.9">JMP_9</text>
<text x="215.1" y="132.3">HDR-M-2.54_1x2</text>
<text x="300.2" y="154.9">H1</text>
<text x="299.8" y="158.3">IMX6ULL MINI</text>
<text x="408.6" y="171.2">R1</text>
<text x="443.8" y="171.2">R4</text>
<text x="408.6" y="174.3">1k</text>
<text x="443.8" y="174.3">1k</text>
<text x="412.8" y="190.2">LED-0805_R</text>
<text x="412.8" y="187.1">LED1</text>
<text x="448.1" y="190.2">LED-0805_R</text>
<text x="448.1" y="187.1">LED2</text>
<text x="29" y="195.4">HDR-M-2.54_1x6</text>
<text x="29" y="192.3">VCC_CGQ1</text>
<text x="115.1" y="197.2">5.08-12P</text>
<text x="115.1" y="194">P2</text>
<text x="234.7" y="213.5">JMP_1</text>
<text x="220.4" y="217">HDR-M-2.54_1x6</text>
<text x="29.3" y="225.8">VCC_CGQ2</text>
<text x="29" y="229">HDR-M-2.54_1x6</text>
<text x="417.4" y="238.2">R2</text>
<text x="431.5" y="238.2">R3</text>
<text x="448.1" y="239.9">M1</text>
<text x="401.5" y="243.5">R5</text>
<text x="417.4" y="241.4">0</text>
<text x="431.5" y="241.4">0</text>
<text x="447.7" y="243.1">霍尔电流检测模块</text>
<text x="401.5" y="246.7">1k</text>
<text x="29" y="261.1">VCC_CGQ3</text>
<text x="110.1" y="262.5">HDR-M-2.54_1x6</text>
<text x="110.1" y="259.2">TEST_1</text>
<text x="401.5" y="261.2">R6</text>
<text x="29" y="264.2">HDR-M-2.54_1x6</text>
<text x="401.5" y="264.3">1k</text>
<text x="220.5" y="280.5">J1</text>
<text x="220.5" y="283.6">HDR-M-2.54_1x5</text>
<text x="277.3" y="292.5">HDR-M-2.54_2x3</text>
<text x="277.3" y="289.3">J2</text>
</g>
<g font-size="3.2">
<text x="139" y="21.2" transform="rotate(-90 139 21.2)">1</text>
<text x="142.6" y="21.2" transform="rotate(-90 142.6 21.2)">2</text>
<text x="356.2" y="31.4">1</text>
<text x="356.2" y="35.6">2</text>
<text x="356.2" y="39.2">3</text>
<text x="356.2" y="42.7">4</text>
<text x="342.6" y="77.6">1</text>
<text x="351.1" y="77.6">2</text>
<text x="139" y="82.8" transform="rotate(-90 139 82.8)">2</text>
<text x="142.6" y="82.8" transform="rotate(-90 142.6 82.8)">1</text>
<text x="342.6" y="81.1">3</text>
<text x="351.1" y="81.1">4</text>
<text x="24.8" y="100.5">1</text>
<text x="24.8" y="97">2</text>
<text x="139" y="104" transform="rotate(-90 139 104)">2</text>
<text x="142.6" y="104" transform="rotate(-90 142.6 104)">1</text>
<text x="380.7" y="104" transform="rotate(-90 380.7 104)">2</text>
<text x="384.2" y="104" transform="rotate(-90 384.2 104)">1</text>
<text x="36.7" y="125.9" transform="rotate(-90 36.7 125.9)">1</text>
<text x="40.3" y="125.9" transform="rotate(-90 40.3 125.9)">2</text>
<text x="43.8" y="125.9" transform="rotate(-90 43.8 125.9)">3</text>
<text x="418" y="123.1">1</text>
<text x="105.5" y="127.7" transform="rotate(-90 105.5 127.7)">1</text>
<text x="109" y="127.7" transform="rotate(-90 109 127.7)">2</text>
<text x="112.6" y="127.7" transform="rotate(-90 112.6 127.7)">3</text>
<text x="418" y="127.4">2</text>
<text x="418" y="130.9">3</text>
<text x="227" y="137.6">2</text>
<text x="418" y="134.4">4</text>
<text x="227" y="141.1">1</text>
<text x="28.4" y="201.1">6</text>
<text x="28.4" y="208.1">4</text>
<text x="28.4" y="204.6">5</text>
<text x="28.4" y="215.2">2</text>
<text x="28.4" y="211.7">3</text>
<text x="28.4" y="218.7">1</text>
<text x="236.7" y="222.2">1</text>
<text x="236.7" y="225.8">2</text>
<text x="236.7" y="229.3">3</text>
<text x="236.7" y="232.8">4</text>
<text x="28.4" y="238.1">5</text>
<text x="28.4" y="234.6">6</text>
<text x="236.7" y="236.4">5</text>
<text x="236.7" y="239.9">6</text>
<text x="28.4" y="245.2">3</text>
<text x="28.4" y="241.7">4</text>
<text x="28.4" y="248.7">2</text>
<text x="28.4" y="252.2">1</text>
<text x="28.4" y="269.9">6</text>
<text x="109.5" y="268.1">6</text>
<text x="28.4" y="273.4">5</text>
<text x="109.5" y="275.2">4</text>
<text x="109.5" y="271.6">5</text>
<text x="28.4" y="280.5">3</text>
<text x="28.4" y="276.9">4</text>
<text x="109.5" y="278.7">3</text>
<text x="28.4" y="287.5">1</text>
<text x="28.4" y="284">2</text>
<text x="109.5" y="285.8">1</text>
<text x="109.5" y="282.2">2</text>
<text x="222.2" y="289.6">1</text>
<text x="222.2" y="293.2">2</text>
<text x="222.2" y="296.7">3</text>
<text x="273.8" y="298.1">1</text>
<text x="282.4" y="298.1">2</text>
<text x="222.2" y="300.2">4</text>
<text x="222.2" y="303.7">5</text>
<text x="273.8" y="301.6">3</text>
<text x="273.8" y="305.2">5</text>
<text x="282.4" y="301.6">4</text>
<text x="282.4" y="305.2">6</text>
</g>
<g font-size="3.2" fill="#00f">
<text x="193.4" y="22.8">USART3_TX</text>
<text x="193.4" y="19.2">USART3_RX</text>
<text x="217.1" y="23.3">2</text>
<text x="217.1" y="19.8">1</text>
<text x="221.6" y="21.2">PB11</text>
<text x="272" y="21.2">PB12</text>
<text x="282.6" y="23.3">45</text>
<text x="282.6" y="19.8">46</text>
<text x="193.4" y="29.8">SCL</text>
<text x="217.1" y="26.8">3</text>
<text x="221.6" y="28.2">PB2</text>
<text x="221.6" y="24.7">PB10</text>
<text x="272" y="24.7">PB13</text>
<text x="272" y="28.2">PB14</text>
<text x="282.6" y="26.8">44</text>
<text x="193.4" y="33.3">SDA</text>
<text x="217.1" y="33.9">5</text>
<text x="217.1" y="30.3">4</text>
<text x="221.6" y="35.3">PB0</text>
<text x="221.6" y="31.8">PB1</text>
<text x="272" y="31.8">PB15</text>
<text x="274" y="35.3">PA8</text>
<text x="282.6" y="30.3">43</text>
<text x="282.6" y="33.9">42</text>
<text x="332.7" y="33.3">TX_SCREEN</text>
<text x="193.4" y="40.4">A2</text>
<text x="193.4" y="36.9">B2</text>
<text x="217.1" y="40.9">7</text>
<text x="217.1" y="37.4">6</text>
<text x="221.6" y="38.8">PA7</text>
<text x="265" y="38.8">PA9(TX1)</text>
<text x="282.6" y="37.4">41</text>
<text x="282.6" y="40.9">40</text>
<text x="290.4" y="36.9">USART1_TX</text>
<text x="290.4" y="40.4">USART1_RX</text>
<text x="332.7" y="36.9">RX_SCREEN</text>
<text x="217.1" y="48">9</text>
<text x="217.1" y="44.4">8</text>
<text x="221.6" y="45.9">PA5</text>
<text x="221.6" y="42.3">PA6</text>
<text x="262.7" y="42.3">PA10(RX1)</text>
<text x="272" y="45.9">PA11</text>
<text x="282.6" y="44.4">39</text>
<text x="282.6" y="48">38</text>
<text x="302.7" y="47.4">LED</text>
<text x="399.7" y="43.9">ADC</text>
<text x="193.4" y="51">USART2_RX</text>
<text x="215.1" y="51.5">10</text>
<text x="221.6" y="52.9">PA3</text>
<text x="221.6" y="49.4">PA4</text>
<text x="272" y="49.4">PA12</text>
<text x="272" y="52.9">PA15</text>
<text x="282.6" y="51.5">37</text>
<text x="19.4" y="59.3" transform="rotate(-90 19.4 59.3)">1</text>
<text x="21.2" y="55.8" transform="rotate(-90 21.2 55.8)">1</text>
<text x="23" y="59.3" transform="rotate(-90 23 59.3)">2</text>
<text x="24.7" y="55.8" transform="rotate(-90 24.7 55.8)">2</text>
<text x="193.4" y="54.5">USART2_TX</text>
<text x="193.4" y="58">B1</text>
<text x="215.1" y="58.6">12</text>
<text x="215.1" y="55">11</text>
<text x="221.6" y="60">PA1</text>
<text x="221.6" y="56.4">PA2</text>
<text x="274" y="56.4">PB3</text>
<text x="274" y="60">PB4</text>
<text x="282.6" y="55">36</text>
<text x="282.6" y="58.6">35</text>
<text x="193.4" y="61.6">A1</text>
<text x="215.1" y="65.6">14</text>
<text x="215.1" y="62.1">13</text>
<text x="221.6" y="63.5">PA0</text>
<text x="274" y="63.5">PB5</text>
<text x="282.6" y="62.1">34</text>
<text x="282.6" y="65.6">33</text>
<text x="295.7" y="61.6">XSHUT_1</text>
<text x="304.5" y="65.1">A3</text>
<text x="33.6" y="67.4">1</text>
<text x="38.1" y="68.8">VIN+</text>
<text x="71" y="68.8">VOUT+</text>
<text x="85.1" y="67.4">3</text>
<text x="215.1" y="69.1">15</text>
<text x="221.6" y="70.6">PC15</text>
<text x="221.6" y="67">VDDA</text>
<text x="274" y="67">PB6</text>
<text x="274" y="70.6">PB7</text>
<text x="282.6" y="69.1">32</text>
<text x="304.5" y="68.6">B3</text>
<text x="33.6" y="74.4">2</text>
<text x="38.1" y="75.8">VIN-</text>
<text x="72.2" y="75.8">VOUT-</text>
<text x="85.1" y="74.4">4</text>
<text x="94.6" y="73.9">CK_GND</text>
<text x="193.4" y="75.7">DATA</text>
<text x="215.1" y="76.2">17</text>
<text x="215.1" y="72.7">16</text>
<text x="221.6" y="77.6">PC13</text>
<text x="221.6" y="74.1">PC14</text>
<text x="274" y="74.1">PB8</text>
<text x="274" y="77.6">PB9</text>
<text x="282.6" y="72.7">31</text>
<text x="282.6" y="76.2">30</text>
<text x="295.7" y="72.1">XSHUT_2</text>
<text x="295.7" y="75.7">XSHUT_3</text>
<text x="318.6" y="75.7">USART1_TX</text>
<text x="360.9" y="75.7">RX_SCREEN</text>
<text x="215.1" y="83.3">19</text>
<text x="215.1" y="79.7">18</text>
<text x="221.6" y="81.1">VBAT</text>
<text x="273.9" y="81.1">3V3</text>
<text x="282.6" y="79.7">29</text>
<text x="282.6" y="83.3">28</text>
<text x="318.6" y="79.2">USART1_RX</text>
<text x="360.9" y="79.2">TX_SCREEN</text>
<text x="443.8" y="82.7">ESP8266_RX</text>
<text x="215.1" y="86.8">20</text>
<text x="221.6" y="88.2">3V3</text>
<text x="221.6" y="84.7">GND</text>
<text x="272.9" y="88.2">GND</text>
<text x="274" y="84.7">BT0</text>
<text x="282.6" y="86.8">27</text>
<text x="443.8" y="86.3">ESP8266_TX</text>
<text x="215.1" y="93.8">22</text>
<text x="215.1" y="90.3">21</text>
<text x="221.6" y="95.2">GND</text>
<text x="221.6" y="91.7">5V</text>
<text x="272.9" y="95.2">GND</text>
<text x="276" y="91.7">5V</text>
<text x="282.6" y="90.3">26</text>
<text x="282.6" y="93.8">25</text>
<text x="383.9" y="93.3">VCC_5V_ESP8266</text>
<text x="215.1" y="97.4">23</text>
<text x="221.6" y="98.8">3V3</text>
<text x="273.9" y="98.8">3V3</text>
<text x="282.6" y="97.4">24</text>
<text x="392.7" y="121.5">ESP8266_RX</text>
<text x="392.7" y="125.1">USART2_TX</text>
<text x="392.7" y="128.6">ESP8266_TX</text>
<text x="392.7" y="132.1">USART2_RX</text>
<text x="392.7" y="149.8">LED</text>
<text x="271.8" y="166.2">2</text>
<text x="271.8" y="162.6">1</text>
<text x="276.3" y="167.6">3V3</text>
<text x="276.3" y="164">3V3</text>
<text x="320.5" y="164">GND</text>
<text x="320.5" y="167.6">GND</text>
<text x="330.2" y="162.6">60</text>
<text x="330.2" y="166.2">59</text>
<text x="271.8" y="173.2">4</text>
<text x="271.8" y="169.7">3</text>
<text x="276.3" y="171.1">3V3</text>
<text x="320.5" y="171.1">GND</text>
<text x="330.2" y="169.7">58</text>
<text x="330.2" y="173.2">57</text>
<text x="271.8" y="176.7">5</text>
<text x="276.3" y="178.2">5V</text>
<text x="276.3" y="174.6">5V</text>
<text x="320.5" y="174.6">GND</text>
<text x="320.5" y="178.2">GND</text>
<text x="330.2" y="176.7">56</text>
<text x="271.8" y="183.8">7</text>
<text x="271.8" y="180.3">6</text>
<text x="276.3" y="185.2">GND</text>
<text x="276.3" y="181.7">5V</text>
<text x="320.5" y="181.7">GND</text>
<text x="321.6" y="185.2">3V3</text>
<text x="330.2" y="180.3">55</text>
<text x="330.2" y="183.8">54</text>
<text x="239.2" y="186.8">UART5_TX_MINI</text>
<text x="271.8" y="190.9">9</text>
<text x="271.8" y="187.3">8</text>
<text x="276.3" y="188.7">UART5 TXD</text>
<text x="323.6" y="188.7">5V</text>
<text x="330.2" y="187.3">53</text>
<text x="330.2" y="190.9">52</text>
<text x="339.8" y="190.3">UART5_RX_MINI</text>
<text x="269.8" y="197.9">11</text>
<text x="269.8" y="194.4">10</text>
<text x="276.3" y="195.8">ENT1_RXER</text>
<text x="276.3" y="192.3">UART4 TXD</text>
<text x="309.2" y="192.3">UART5 RXD</text>
<text x="309.2" y="195.8">UART4 RXD</text>
<text x="330.2" y="194.4">51</text>
<text x="330.2" y="197.9">50</text>
<text x="114.1" y="202.8">1</text>
<text x="269.8" y="201.4">12</text>
<text x="276.3" y="202.8">ENT1_RXD0</text>
<text x="276.3" y="199.3">ENT1_TXD1</text>
<text x="306" y="199.3">ENT1_TX CLK</text>
<text x="308.9" y="202.8">ENT1_TXEN</text>
<text x="330.2" y="201.4">49</text>
<text x="43.4" y="206.2">SCL</text>
<text x="43.4" y="209.7">SDA</text>
<text x="114.1" y="209.9">3</text>
<text x="114.1" y="206.4">2</text>
<text x="140.4" y="208">B1</text>
<text x="140.4" y="204.4">A1</text>
<text x="269.8" y="208.5">14</text>
<text x="269.8" y="205">13</text>
<text x="276.3" y="209.9">UART3_TXD</text>
<text x="276.3" y="206.4">UART3_RXD</text>
<text x="306" y="206.4">ENT1 CRS DV</text>
<text x="308.6" y="209.9">ENT1_RXD1</text>
<text x="330.2" y="205">48</text>
<text x="330.2" y="208.5">47</text>
<text x="114.1" y="213.4">4</text>
<text x="269.8" y="215.5">16</text>
<text x="269.8" y="212">15</text>
<text x="276.3" y="213.4">JTAG MOD</text>
<text x="308.8" y="213.4">ENT1_TXD0</text>
<text x="330.2" y="212">46</text>
<text x="330.2" y="215.5">45</text>
<text x="36.4" y="216.8">XSHUT_1</text>
<text x="114.1" y="220.5">6</text>
<text x="114.1" y="217">5</text>
<text x="140.4" y="218.5">A2</text>
<text x="205.7" y="220.3">UART5_TX_MINI</text>
<text x="269.8" y="219.1">17</text>
<text x="276.3" y="220.5">JTAG_TD0</text>
<text x="276.3" y="217">JTAG_TMS</text>
<text x="307.1" y="217">JTAG_NTRST</text>
<text x="311.4" y="220.5">JTAG_TCK</text>
<text x="330.2" y="219.1">44</text>
<text x="114.1" y="227.5">8</text>
<text x="114.1" y="224">7</text>
<text x="140.4" y="222.1">B2</text>
<text x="205.7" y="223.8">USART3_RX</text>
<text x="205.7" y="227.4">USART_TX_3D</text>
<text x="269.8" y="226.1">19</text>
<text x="269.8" y="222.6">18</text>
<text x="276.3" y="227.5">NC</text>
<text x="276.3" y="224">NC</text>
<text x="311.3" y="224">JTAG_TD1</text>
<text x="323.2" y="227.5">NC</text>
<text x="330.2" y="222.6">43</text>
<text x="330.2" y="226.1">42</text>
<text x="114.1" y="231.1">9</text>
<text x="140.4" y="232.7">A3</text>
<text x="205.7" y="230.9">UART5_RX_MINI</text>
<text x="269.8" y="233.2">21</text>
<text x="269.8" y="229.7">20</text>
<text x="276.3" y="231.1">UART3 CTS</text>
<text x="309.7" y="231.1">UART3 RTS</text>
<text x="330.2" y="233.2">40</text>
<text x="330.2" y="229.7">41</text>
<text x="43.4" y="239.7">SCL</text>
<text x="112.1" y="238.1">11</text>
<text x="112.1" y="234.6">10</text>
<text x="140.4" y="236.2">B3</text>
<text x="205.7" y="234.4">USART3_TX</text>
<text x="205.7" y="237.9">USART_RX_3D</text>
<text x="269.8" y="236.7">22</text>
<text x="276.3" y="238.1">UART3 TXD</text>
<text x="276.3" y="234.6">UART2 RTS</text>
<text x="309.2" y="238.1">UART2 RXD</text>
<text x="309.6" y="234.6">UART2 CTS</text>
<text x="330.2" y="236.7">39</text>
<text x="43.4" y="243.2">SDA</text>
<text x="112.1" y="241.7">12</text>
<text x="269.8" y="243.8">24</text>
<text x="269.8" y="240.2">23</text>
<text x="276.3" y="245.2">UART1_RXD</text>
<text x="276.3" y="241.7">GPIO7</text>
<text x="317.5" y="241.7">GPIO6</text>
<text x="317.5" y="245.2">GPIO8</text>
<text x="330.2" y="240.2">38</text>
<text x="330.2" y="243.8">37</text>
<text x="36.4" y="250.3">XSHUT_2</text>
<text x="239.2" y="250.3">DATA</text>
<text x="269.8" y="250.8">26</text>
<text x="269.8" y="247.3">25</text>
<text x="276.3" y="248.7">GPIO9</text>
<text x="308.5" y="248.7">UART1_TXD</text>
<text x="330.2" y="247.3">36</text>
<text x="330.2" y="250.8">35</text>
<text x="389.1" y="250.3">ADC</text>
<text x="434.1" y="247.3">1</text>
<text x="434.1" y="250.8">2</text>
<text x="438.5" y="248.7">VCC</text>
<text x="458.1" y="250.5">IN</text>
<text x="464.3" y="249.1">4</text>
<text x="472.1" y="248.5">CK_GND</text>
<text x="269.8" y="257.9">28</text>
<text x="269.8" y="254.4">27</text>
<text x="276.3" y="255.8">GPIO1</text>
<text x="276.3" y="252.2">GPIO2</text>
<text x="303.9" y="255.8">SNVSTAMPER2</text>
<text x="317.5" y="252.2">GPIO4</text>
<text x="330.2" y="254.4">34</text>
<text x="330.2" y="257.9">33</text>
<text x="434.1" y="254.4">3</text>
<text x="438.5" y="255.8">GND</text>
<text x="438.5" y="252.2">ADC</text>
<text x="455" y="254">OUT</text>
<text x="464.3" y="252.6">5</text>
<text x="269.8" y="261.4">29</text>
<text x="276.3" y="262.8">SNVSTAMPER0</text>
<text x="276.3" y="259.3">SNVSTAMPER7</text>
<text x="303.9" y="259.3">SNVSTAMPER5</text>
<text x="303.9" y="262.8">SNVSTAMPER8</text>
<text x="330.2" y="261.4">32</text>
<text x="128.1" y="266.2">A1</text>
<text x="128.1" y="269.7">B1</text>
<text x="269.8" y="264.9">30</text>
<text x="276.3" y="266.3">SNVSTAMPER4</text>
<text x="314.7" y="266.3">ON_OFF</text>
<text x="330.2" y="264.9">31</text>
<text x="43.4" y="275">SCL</text>
<text x="128.1" y="273.2">A2</text>
<text x="43.4" y="278.5">SDA</text>
<text x="128.1" y="276.8">B2</text>
<text x="128.1" y="280.3">A3</text>
<text x="36.4" y="285.6">XSHUT_3</text>
<text x="128.1" y="283.8">B3</text>
<text x="198.6" y="290.9">3D_D-</text>
<text x="198.6" y="294.4">3D_D+</text>
<text x="244.5" y="296.2">USART_TX_3D</text>
<text x="258.6" y="299.7">3D_D-</text>
<text x="293.9" y="296.2">USART_TX_3D</text>
<text x="293.9" y="299.7">3D_D+</text>
<text x="198.6" y="301.4">CK_GND</text>
<text x="244.5" y="303.2">USART_RX_3D</text>
<text x="293.9" y="303.2">USART_RX_3D</text>
</g>
<g font-size="2.5" fill="#00f">
<text x="417.4" y="45.9">A0</text>
<text x="433.7" y="45.9">D0</text>
<text x="417.4" y="49.4">GND</text>
<text x="417.4" y="52.9">VU</text>
<text x="433.7" y="49.4">D1</text>
<text x="433.7" y="52.9">D2</text>
<text x="417.4" y="56.4">S3</text>
<text x="417.4" y="60">S2</text>
<text x="433.7" y="56.4">D3</text>
<text x="433.7" y="60">D4</text>
<text x="417.4" y="63.5">S1</text>
<text x="431.4" y="63.5">3.3V</text>
<text x="417.4" y="67">SC</text>
<text x="417.4" y="70.6">S0</text>
<text x="431.5" y="67">GND</text>
<text x="433.7" y="70.6">D5</text>
<text x="417.4" y="74.1">SK</text>
<text x="417.4" y="77.6">GND</text>
<text x="433.7" y="74.1">D6</text>
<text x="433.7" y="77.6">D7</text>
<text x="417.4" y="81.1">3.3V</text>
<text x="433.7" y="81.1">D8</text>
<text x="417.4" y="84.7">EN</text>
<text x="417.4" y="88.2">RST</text>
<text x="433.7" y="84.7">RX</text>
<text x="433.9" y="88.2">TX</text>
<text x="417.4" y="91.7">GND</text>
<text x="417.4" y="95.2">Vin</text>
<text x="431.4" y="95.2">3.3V</text>
<text x="431.5" y="91.7">GND</text>
</g>
</svg>
